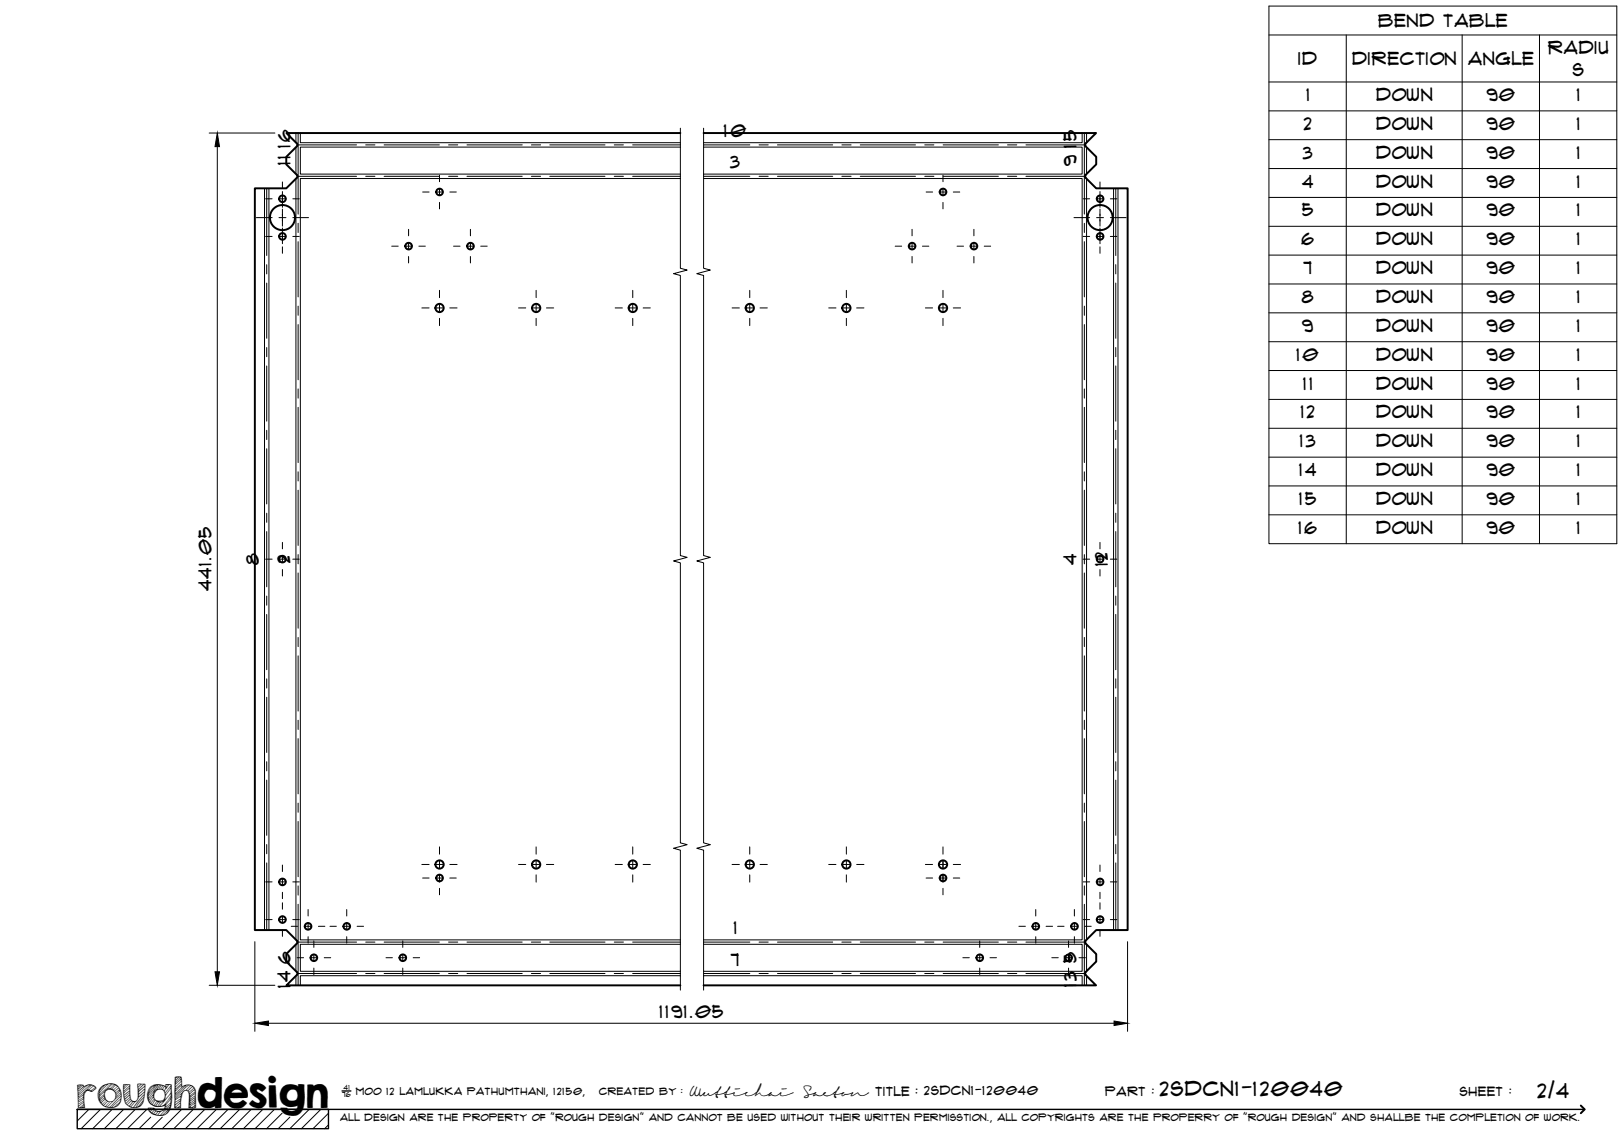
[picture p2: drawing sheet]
<svg xmlns="http://www.w3.org/2000/svg" width="420mm" height="297mm" viewBox="0 0 420 297" stroke-linecap="round" stroke-linejoin="round" font-family="sans-serif">
<!-- layer: Visible -->
<g fill="none" stroke="#000" stroke-width=".51">
<path d="M176 34.4h-101.9l2.8 3-.1 .5-2.7 2.7v1.9l2.7 2.8 .1 .4-.1 .3-2.7 2.7h-8.2v192h8.2l2.8 2.9-.1 .5-2.7 2.8v1.9l2.7 2.7 .1 .5-2.8 3h101.9M182 34.4h101.6l-2.7 2.7M280.9 37.9l2.7 2.7v1.9l-2.7 2.8M280.9 37.1l-.2 .5 .2 .2M280.9 46l2.7 2.7h8.1v192h-8.1l-2.7 2.7M280.9 45.3l-.2 .4 .2 .3M280.9 252.3l2.7 2.7h-101.6M280.9 244.1l2.7 2.8v1.9l-2.7 2.7M280.9 251.5l-.2 .5 .2 .2M280.9 243.4l-.2 .5 .2 .2"/>
<circle cx="73.1" cy="51.4" r=".86"/>
<circle cx="73.1" cy="56.3" r="3.2"/>
<circle cx="113.7" cy="49.7" r=".86"/>
<circle cx="244" cy="49.7" r=".86"/>
<circle cx="284.6" cy="51.4" r=".86"/>
<circle cx="284.6" cy="56.3" r="3.2"/>
<circle cx="73.1" cy="61.2" r=".86"/>
<circle cx="105.7" cy="63.7" r=".86"/>
<circle cx="113.7" cy="79.7" r="1.07"/>
<circle cx="121.7" cy="63.7" r=".86"/>
<circle cx="138.7" cy="79.7" r="1.07"/>
<circle cx="163.7" cy="79.7" r="1.07"/>
<circle cx="194" cy="79.7" r="1.07"/>
<circle cx="219" cy="79.7" r="1.07"/>
<circle cx="236" cy="63.7" r=".86"/>
<circle cx="244" cy="79.7" r="1.07"/>
<circle cx="252" cy="63.7" r=".86"/>
<circle cx="284.6" cy="61.2" r=".86"/>
<circle cx="73.1" cy="144.7" r=".86"/>
<circle cx="284.6" cy="144.7" r=".86"/>
<circle cx="73.1" cy="228.2" r=".86"/>
<circle cx="73.1" cy="237.9" r=".86"/>
<circle cx="79.7" cy="239.7" r=".86"/>
<circle cx="89.7" cy="239.7" r=".86"/>
<circle cx="113.7" cy="227.2" r=".86"/>
<circle cx="113.7" cy="223.7" r="1.07"/>
<circle cx="138.7" cy="223.7" r="1.07"/>
<circle cx="163.7" cy="223.7" r="1.07"/>
<circle cx="194" cy="223.7" r="1.07"/>
<circle cx="219" cy="223.7" r="1.07"/>
<circle cx="244" cy="227.2" r=".86"/>
<circle cx="244" cy="223.7" r="1.07"/>
<circle cx="268" cy="239.7" r=".86"/>
<circle cx="278" cy="239.7" r=".86"/>
<circle cx="284.6" cy="237.9" r=".86"/>
<circle cx="284.6" cy="228.2" r=".86"/>
<circle cx="81.2" cy="247.8" r=".86"/>
<circle cx="104.2" cy="247.8" r=".86"/>
<circle cx="253.5" cy="247.8" r=".86"/>
<circle cx="276.5" cy="247.8" r=".86"/>
</g>
<!-- layer: Bend Center -->
<g fill="none" stroke="#000" stroke-width=".26">
<path d="M77 37.5h15.2M77.1 34.4v21M94.6 37.5h2.4M99.4 37.5h14.3M116.1 37.5h2.3M120.8 37.5h14.3M137.5 37.5h2.4M142.2 37.5h14.3M158.9 37.5h2.4M163.7 37.5h12.3M182 37.5h12M196.4 37.5h2.4"/>
<path d="M201.1 37.5h14.3M217.8 37.5h2.4M222.6 37.5h14.3M239.2 37.5h2.4M244 37.5h14.3M260.7 37.5h2.4M265.4 37.5h15.3M280.5 34.4v21M69 48.7v17.4M77 45.6h15.2M77.1 57.8v2.4M94.6 45.6h2.4"/>
<path d="M99.4 45.6h14.3M116.1 45.6h2.3M120.8 45.6h14.3M137.5 45.6h2.4M142.2 45.6h14.3M158.9 45.6h2.4M163.7 45.6h12.3M182 45.6h12M196.4 45.6h2.4M201.1 45.6h14.3M217.8 45.6h2.4M222.6 45.6h14.3"/>
<path d="M239.2 45.6h2.4M244 45.6h14.3M260.7 45.6h2.4M265.4 45.6h15.3M280.5 57.8v2.4M288.7 48.7v17.4M69 68.5v2.4M69 73.2v14.3M77.1 62.5v14.3M77.1 79.2v2.4M280.5 62.5v14.3M280.5 79.2v2.4"/>
<path d="M288.7 68.5v2.4M288.7 73.2v14.3M69 89.9v2.4M69 94.7v14.3M77.1 84v14.3M280.5 84v14.3M288.7 89.9v2.4M288.7 94.7v14.3M69 111.3v2.4M69 116.1v14.3M77.1 100.6v2.4M77.1 105.4v14.3"/>
<path d="M280.5 100.6v2.4M280.5 105.4v14.3M288.7 111.3v2.4M288.7 116.1v14.3M69 132.8v2.4M69 137.5v14.3M77.1 122.1v2.3M77.1 126.8v14.3M280.5 122.1v2.3M280.5 126.8v14.3M288.7 132.8v2.4M288.7 137.5v14.3"/>
<path d="M69 154.2v2.4M69 159v14.3M77.1 143.5v2.4M77.1 148.3v14.2M280.5 143.5v2.4M280.5 148.3v14.2M288.7 154.2v2.4M288.7 159v14.3M69 175.6v2.4M77.1 164.9v2.4M77.1 169.7v14.3M280.5 164.9v2.4"/>
<path d="M280.5 169.7v14.3M288.7 175.6v2.4M69 180.4v14.3M69 197.1v2.4M77.1 186.4v2.4M77.1 191.1v14.3M280.5 186.4v2.4M280.5 191.1v14.3M288.7 180.4v14.3M288.7 197.1v2.4M69 201.9v14.2M69 218.5v2.4"/>
<path d="M77.1 207.8v2.4M77.1 212.6v14.3M280.5 207.8v2.4M280.5 212.6v14.3M288.7 201.9v14.2M288.7 218.5v2.4M69 223.3v17.4M77.1 234v21M77.1 229.2v2.4M280.5 234v21M280.5 229.2v2.4M288.7 223.3v17.4"/>
<path d="M77 243.8h15.2M77 251.9h15.2M94.6 243.8h2.4M94.6 251.9h2.4M99.4 243.8h14.3M99.4 251.9h14.3M116.1 243.8h2.3M116.1 251.9h2.3M120.8 243.8h14.3M120.8 251.9h14.3M137.5 243.8h2.4M137.5 251.9h2.4"/>
<path d="M142.2 243.8h14.3M142.2 251.9h14.3M158.9 243.8h2.4M158.9 251.9h2.4M163.7 243.8h12.3M163.7 251.9h12.3M182 243.8h12M182 251.9h12M196.4 243.8h2.4M196.4 251.9h2.4M201.1 243.8h14.3M201.1 251.9h14.3"/>
<path d="M217.8 243.8h2.4M217.8 251.9h2.4M222.6 243.8h14.3M222.6 251.9h14.3M239.2 243.8h2.4M239.2 251.9h2.4M244 243.8h14.3M244 251.9h14.3M260.7 243.8h2.4M260.7 251.9h2.4M265.4 243.8h15.3M265.4 251.9h15.3"/>
</g>
<!-- layer: Visible Narrow -->
<g fill="none" stroke="#000" stroke-width=".26">
<path d="M76.6 34.4v2.5M76.6 38.1v6.9M77.7 34.4v2.5h98.3M176 38.1h-98.3v6.9h98.3M182 38.1h98v6.9h-98M280 34.4v2.5h-98M281.1 34.4v2.5M281.1 38.1v6.9M68.4 48.7v192M69.6 48.7v192M76.6 46.2v197M176 46.2h-98.3v197h98.3"/>
<path d="M182 46.2h98v197h-98M281.1 46.2v197M288.1 48.7v192M289.2 48.7v192M76.6 244.4v6.9M76.6 252.5v2.5M176 252.5h-98.3v2.5M176 244.3h-98.3v7h98.3M182 252.5h98v2.5M182 244.3h98v7h-98M281.1 244.4v6.9M281.1 252.5v2.5"/>
</g>
<!-- layer: TitleBlock -->
<path d="M20 287h65v5h-65zM20 287h390M88.5 282.3h2.3" fill="none" stroke="#000" stroke-width=".36"/>
<path d="M409 286.1l1 .9-1 1" fill="none" stroke="#000" stroke-width=".51"/>
<g fill="none" stroke="#000" stroke-width=".26">
<path d="M23 287l-3 3.1M26 287l-5 5M29 287l-5 5M32 287l-5 5M35 287l-5 5M38 287l-5 5M39 289.1l-3 2.9M42 289.1l-3 2.9M47 287l-5 5M50 287l-5 5M53 287l-5 5M56 287l-5 5"/>
<path d="M59 287l-5 5M62 287l-5 5M65 287l-5 5M68 287l-5 5M71 287l-5 5M73 288l-4 4M75 289.1l-3 2.9M80 287l-5 5M83 287l-5 5M85 288l-4 4M85 291l-1 1"/>
</g>
<!-- layer: Smart Centers -->
<g fill="none" stroke="#000" stroke-width=".26">
<path d="M66.3 56.3h4.1M68.7 51.4h1.7M72.2 56.3h1.8M72.2 51.4h1.8M73.1 47.1v1.7M73.1 49.6v4M73.1 54.1v4.4M73.1 59v4.1M75.8 56.3h4M75.8 51.4h1.6M105.7 59.3v1.7M109.3 49.7h1.7"/>
<path d="M112.8 49.7h1.8M113.7 45.3v1.7M113.7 48.8v1.8M113.7 52.4v1.6M116.4 49.7h1.6M121.7 59.3v1.7M236 59.3v1.7M239.6 49.7h1.7M243.1 49.7h1.8M244 45.3v1.7M244 48.8v1.8M244 52.4v1.6"/>
<path d="M246.6 49.7h1.7M252 59.3v1.7M277.9 56.3h4M280.2 51.4h1.7M283.7 56.3h1.8M283.7 51.4h1.8M284.6 47.1v1.7M284.6 49.6v4M284.6 54.1v4.4M284.6 59v4.1M287.3 56.3h4M287.3 51.4h1.6"/>
<path d="M68.7 61.2h1.7M72.2 61.2h1.8M73.1 63.9v1.6M75.8 61.2h1.6M101.3 63.7h1.7M104.8 63.7h1.8M105.7 62.8v1.8M105.7 66.4v1.6M108.4 63.7h1.6M109.1 79.7h1.9M112.8 79.7h1.8M113.7 75.1v1.9"/>
<path d="M113.7 78.8v1.8M116.4 79.7h1.9M117.3 63.7h1.7M120.8 63.7h1.8M121.7 62.8v1.8M121.7 66.4v1.6M124.4 63.7h1.6M134.2 79.7h1.8M137.8 79.7h1.8M138.7 75.1v1.9M138.7 78.8v1.8M141.4 79.7h1.9"/>
<path d="M159.2 79.7h1.8M162.8 79.7h1.8M163.7 75.1v1.9M163.7 78.8v1.8M166.4 79.7h1.9M189.4 79.7h1.9M193.1 79.7h1.8M194 75.1v1.9M194 78.8v1.8M196.6 79.7h1.9M214.4 79.7h1.9M218.1 79.7h1.8"/>
<path d="M219 75.1v1.9M219 78.8v1.8M221.6 79.7h1.9M231.6 63.7h1.7M235.1 63.7h1.8M236 62.8v1.8M236 66.4v1.6M238.7 63.7h1.6M239.4 79.7h1.9M243.1 79.7h1.8M244 75.1v1.9M244 78.8v1.8"/>
<path d="M246.6 79.7h1.9M247.6 63.7h1.7M251.1 63.7h1.8M252 62.8v1.8M252 66.4v1.6M254.6 63.7h1.7M280.2 61.2h1.7M283.7 61.2h1.8M284.6 63.9v1.6M287.3 61.2h1.6M113.7 82.4v1.9M138.7 82.4v1.9"/>
<path d="M163.7 82.4v1.9M194 82.4v1.9M219 82.4v1.9M244 82.4v1.9M68.7 144.7h1.7M72.2 144.7h1.8M73.1 140.3v1.7M73.1 143.8v1.8M73.1 147.4v1.6M75.8 144.7h1.6M280.2 144.7h1.7M283.7 144.7h1.8"/>
<path d="M284.6 140.3v1.7M284.6 143.8v1.8M284.6 147.4v1.6M287.3 144.7h1.6M113.7 219.1v1.9M138.7 219.1v1.9M163.7 219.1v1.9M194 219.1v1.9M219 219.1v1.9M244 219.1v1.9M68.7 237.9h1.7M68.7 228.2h1.7"/>
<path d="M72.2 237.9h1.8M72.2 228.2h1.8M73.1 223.8v1.7M73.1 227.3v1.8M73.1 230.9v1.6M73.1 233.6v1.7M73.1 237v1.8M75.4 239.7h1.6M75.8 237.9h1.6M75.8 228.2h1.6M78.8 239.7h1.8M79.7 235.3v1.7"/>
<path d="M79.7 238.8v1.8M82.4 239.7h1.7M85.4 239.7h1.6M88.8 239.7h1.8M89.7 235.3v1.7M89.7 238.8v1.8M92.4 239.7h1.7M109.1 223.7h1.9M109.3 227.2h1.7M112.8 227.2h1.8M112.8 223.7h1.8M113.7 222.8v1.8"/>
<path d="M113.7 226.3v1.9M113.7 229.9v1.6M116.4 227.2h1.6M116.4 223.7h1.9M134.2 223.7h1.8M137.8 223.7h1.8M138.7 222.8v1.8M138.7 226.4v1.8M141.4 223.7h1.9M159.2 223.7h1.8M162.8 223.7h1.8M163.7 222.8v1.8"/>
<path d="M163.7 226.4v1.8M166.4 223.7h1.9M189.4 223.7h1.9M193.1 223.7h1.8M194 222.8v1.8M194 226.4v1.8M196.6 223.7h1.9M214.4 223.7h1.9M218.1 223.7h1.8M219 222.8v1.8M219 226.4v1.8M221.6 223.7h1.9"/>
<path d="M239.4 223.7h1.9M239.6 227.2h1.7M243.1 227.2h1.8M243.1 223.7h1.8M244 222.8v1.8M244 226.3v1.9M244 229.9v1.6M246.6 227.2h1.7M246.6 223.7h1.9M263.6 239.7h1.7M267.1 239.7h1.8M268 235.3v1.7"/>
<path d="M268 238.8v1.8M270.6 239.7h1.7M273.6 239.7h1.7M277.1 239.7h1.7M278 235.3v1.7M278 238.8v1.8M280.2 237.9h1.7M280.2 228.2h1.7M280.6 239.7h1.7M283.7 237.9h1.8M283.7 228.2h1.8M284.6 223.8v1.7"/>
<path d="M284.6 227.3v1.8M284.6 230.9v1.6M284.6 233.6v1.7M284.6 237v1.8M287.3 237.9h1.6M287.3 228.2h1.6M73.1 240.6v1.7M76.9 247.8h1.6M79.7 242.4v1.6M80.3 247.8h1.8M81.2 243.5v1.6M81.2 246.9v1.8"/>
<path d="M81.2 250.5v1.7M83.9 247.8h1.7M89.7 242.4v1.6M99.9 247.8h1.6M103.3 247.8h1.8M104.2 243.5v1.6M104.2 246.9v1.8M104.2 250.5v1.7M106.9 247.8h1.7M249.1 247.8h1.7M252.6 247.8h1.8M253.5 243.5v1.6"/>
<path d="M253.5 246.9v1.8M253.5 250.5v1.7M256.1 247.8h1.7M268 242.4v1.6M272.1 247.8h1.7M275.6 247.8h1.7M276.5 243.5v1.6M276.5 246.9v1.8M276.5 250.5v1.7M278 242.4v1.6M279.1 247.8h1.7M284.6 240.6v1.7"/>
</g>
<!-- layer: Bend Tables -->
<g fill="none" stroke="#000" stroke-width=".26">
<path d="M328.3 1.6h90v139.1h-90zM328.3 9h90M348.3 9v131.7M378.3 9v131.7M398.3 9v131.7M328.3 21.2h90M328.3 28.7h90M328.3 36.1h90M328.3 43.6h90M328.3 51.1h90M328.3 58.6h90M328.3 66h90"/>
<path d="M328.3 73.5h90M328.3 80.9h90M328.3 88.4h90M328.3 95.9h90M328.3 103.3h90M328.3 110.8h90M328.3 118.3h90M328.3 125.7h90M328.3 133.2h90"/>
</g>
<!-- layer: FD_Dimensions -->
<path d="M54.1 34.4h17M56.2 37.9v213.5M54.1 254.9h17M65.9 243.7v23.2M291.7 243.7v23.2M69.4 264.8h218.8" fill="none" stroke="#000" stroke-width=".26"/>
<path d="M56.2 34.4l.6 3.5h-1.2zM55.6 251.4h1.2l-.6 3.5zM65.9 264.8l3.5-.6v1.2zM288.2 264.2l3.5 .6-3.5 .6z" fill="#000" stroke="#000" stroke-width=".26"/>
<!-- layer: Break Lines -->
<path d="M176 33.2v36.2l1.8 .5-3.5 .9 1.7 .5v72.4l1.8 .5-3.5 .9 1.7 .5v72.5l1.8 .5-3.5 .9 1.7 .5v36.2M182 33.2v36.2l1.8 .5-3.5 .9 1.7 .5v72.4l1.8 .5-3.5 .9 1.7 .5v72.5l1.8 .5-3.5 .9 1.7 .5v36.2" fill="none" stroke="#000" stroke-width=".26"/>
<text font-size="9.7" x="19.9" y="286.8">roughdesign</text>
<g font-size="5.3">
<text x="300.1" y="283.6">2SDCN1-120040</text>
<text x="397.8" y="284">2/4</text>
</g>
<g font-size="4.6">
<text x="356.6" y="7">Bend Table</text>
<text x="335.9" y="16.9">ID</text>
<text x="349.8" y="16.8">Direction</text>
<text x="379.8" y="16.9">Angle</text>
<text x="400.5" y="13.9">Radiu</text>
<text x="406.9" y="19.8">s</text>
<text x="338" y="26.1">1</text>
<text x="356" y="26.1">Down</text>
<text x="384.6" y="26.1">90</text>
<text x="408" y="26.1">1</text>
<text x="187.3" y="35.5">10</text>
<text x="337.3" y="33.6">2</text>
<text x="356" y="33.6">Down</text>
<text x="384.6" y="33.6">90</text>
<text x="408" y="33.6">1</text>
<text x="75.1" y="38.3" transform="rotate(-90 75.1 38.3)">16</text>
<text x="278.5" y="38.2" transform="rotate(-90 278.5 38.2)">15</text>
<text x="337.1" y="41">3</text>
<text x="356" y="41.1">Down</text>
<text x="384.6" y="41">90</text>
<text x="408" y="41">1</text>
<text x="75.1" y="42.7" transform="rotate(-90 75.1 42.7)">11</text>
<text x="188.9" y="43.5">3</text>
<text x="278.5" y="43" transform="rotate(-90 278.5 43)">9</text>
<text x="336.9" y="48.5">4</text>
<text x="356" y="48.5">Down</text>
<text x="384.6" y="48.5">90</text>
<text x="408" y="48.5">1</text>
<text x="336.9" y="56">5</text>
<text x="356" y="56">Down</text>
<text x="384.6" y="56">90</text>
<text x="408" y="56">1</text>
<text x="336.7" y="63.4">6</text>
<text x="356" y="63.5">Down</text>
<text x="384.6" y="63.4">90</text>
<text x="408" y="63.4">1</text>
<text x="337.2" y="70.9">7</text>
<text x="356" y="70.9">Down</text>
<text x="384.6" y="70.9">90</text>
<text x="408" y="70.9">1</text>
<text x="336.8" y="78.4">8</text>
<text x="356" y="78.4">Down</text>
<text x="384.6" y="78.4">90</text>
<text x="408" y="78.4">1</text>
<text x="336.9" y="85.8">9</text>
<text x="356" y="85.9">Down</text>
<text x="384.6" y="85.8">90</text>
<text x="408" y="85.8">1</text>
<text x="335.4" y="93.3">10</text>
<text x="356" y="93.3">Down</text>
<text x="384.6" y="93.3">90</text>
<text x="408" y="93.3">1</text>
<text x="337.2" y="100.8">11</text>
<text x="356" y="100.8">Down</text>
<text x="384.6" y="100.8">90</text>
<text x="408" y="100.8">1</text>
<text x="336.5" y="108.3">12</text>
<text x="356" y="108.3">Down</text>
<text x="384.6" y="108.3">90</text>
<text x="408" y="108.3">1</text>
<text x="336.3" y="115.7">13</text>
<text x="356" y="115.7">Down</text>
<text x="384.6" y="115.7">90</text>
<text x="408" y="115.7">1</text>
<text x="336.1" y="123.2">14</text>
<text x="356" y="123.2">Down</text>
<text x="384.6" y="123.2">90</text>
<text x="408" y="123.2">1</text>
<text x="336.1" y="130.6">15</text>
<text x="356" y="130.7">Down</text>
<text x="384.6" y="130.6">90</text>
<text x="408" y="130.6">1</text>
<text x="335.9" y="138.1">16</text>
<text x="356" y="138.1">Down</text>
<text x="384.6" y="138.1">90</text>
<text x="408" y="138.1">1</text>
<text x="67" y="146.2" transform="rotate(-90 67 146.2)">8</text>
<text x="75.1" y="145.7" transform="rotate(-90 75.1 145.7)">2</text>
<text x="278.5" y="146.1" transform="rotate(-90 278.5 146.1)">4</text>
<text x="286.6" y="146.5" transform="rotate(-90 286.6 146.5)">12</text>
<text x="54.8" y="153" transform="rotate(-90 54.8 153)">441.05</text>
<text x="189.8" y="241.8">1</text>
<text x="75.1" y="249.4" transform="rotate(-90 75.1 249.4)">6</text>
<text x="189.1" y="249.9">7</text>
<text x="278.5" y="249.2" transform="rotate(-90 278.5 249.2)">5</text>
<text x="75.1" y="255.6" transform="rotate(-90 75.1 255.6)">14</text>
<text x="278.5" y="255.4" transform="rotate(-90 278.5 255.4)">13</text>
<text x="170.6" y="263.3">1191.05</text>
</g>
<g font-size="3.4">
<text x="178.3" y="283.5">Wuttichai</text>
<text x="208.1" y="283.5">Saeton title : 2SDCN1-120040</text>
</g>
<g font-size="3.3">
<text x="286" y="283.5">Part :</text>
<text x="377.7" y="283.5">sheet :</text>
</g>
<g font-size="2.7">
<text x="92.1" y="283.3">moo 12 Lamlukka pathumthani, 12150,</text>
<text x="155" y="283.3">created by :</text>
</g>
<text font-size="2.6" x="88" y="290.1">all design are the property of &quot;rough design&quot; and cannot be used without their written permisstion., all copyrights are the properry of &quot;rough design&quot; and shallbe the completion of work.</text>
<g font-size="1.9">
<text x="88.5" y="283.9">76</text>
<text x="88.9" y="282.1">41</text>
</g>
</svg>
